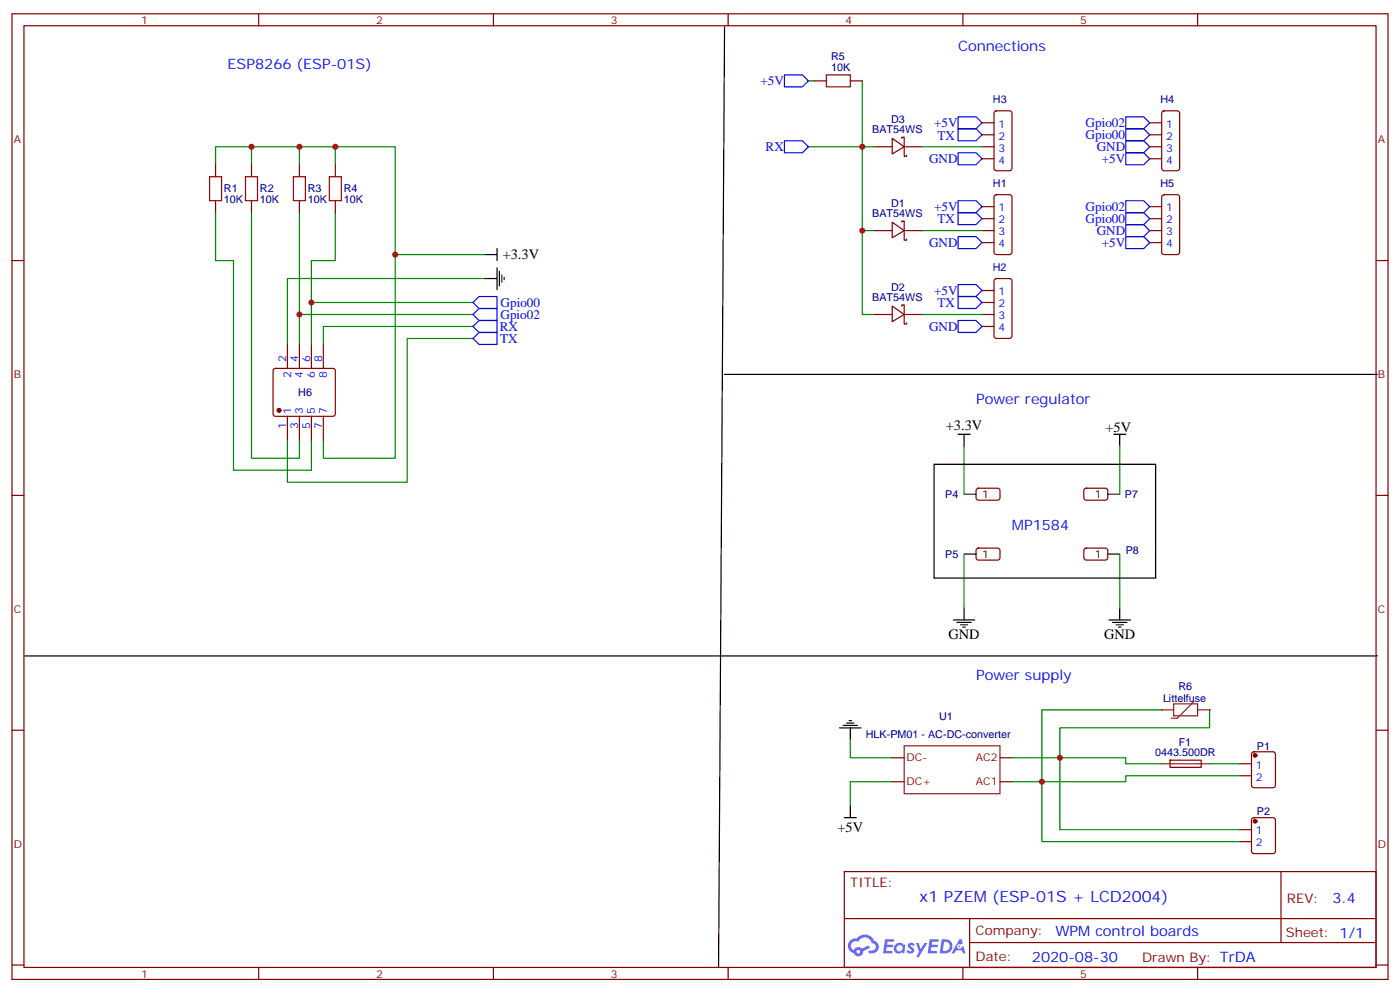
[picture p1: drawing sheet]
<svg xmlns="http://www.w3.org/2000/svg" width="412mm" height="292mm" viewBox="0 0 412 292" stroke-linecap="round" stroke-linejoin="round" font-family="sans-serif">
<g fill="none" stroke="#870000" stroke-width=".35">
<path d="M3.5 4.1h405.4v284.3h-405.4zM7.1 7.6h398.2v277.3h-398.2zM76.2 4.1v3.5M145.3 4.1v3.5M214.5 4.1v3.5M283.6 4.1v3.5M352.8 4.1v3.5M3.5 76.7h3.6M405.3 76.7h3.6M3.5 145.9h3.6M405.3 145.9h3.6M3.5 215h3.6"/>
<path d="M405.3 215h3.6M248.7 256.6h156.6v28.3h-156.6zM377.3 256.7v20.8M248.7 270.5h156.5M285.6 277.5h119.6M285.6 270.5v14.1M3.5 284.2h3.6M76.2 284.9v3.5M145.3 284.9v3.5M214.5 284.9v3.5M283.6 284.9v3.5M352.8 284.9v3.5"/>
<path d="M405.3 284.2h3.6"/>
</g>
<g fill="#5487ff">
<path d="M267.7 277.8a1.22 1.22 0 0 1 1.7 .3l-.4 .6a.47 .47 0 0 0-.3-.4 .47 .47 0 0 0-.5 .1l.1 .3a1.14 1.14 0 0 1 .8 1.7 1.14 1.14 0 0 1-1.9 0l-.2-.2 .5-.5 .7 .4a.29 .29 0 0 0 .3-.2 .29 .29 0 0 0-.2-.4 1.04 1.04 0 0 1-.6-1.7z"/>
<path d="M260.7 276.6h2.4l.3 .2-.2 .5h-1.8l-.1 .9h1.5l.3 .3-.3 .4h-1.6l-.2 1.1 1.7 .1 .2 .3-.2 .3h-2.6z"/>
<path d="M273.8 276.6h2.4l.3 .2-.1 .5h-1.8l-.2 .9h1.6l.3 .3-.4 .4h-1.6l-.1 1.1 1.7 .1 .2 .3-.2 .3h-2.6z"/>
<path d="M282.6 276.6h.7l.3 1.2-.6 .3a.69 .69 0 0 0-1 .3 .69 .69 0 0 0 .4 1 .69 .69 0 0 0 .9-.6l.5-.3 .6 2.2h-.8l-.2-.9h-1.8l-.5 .9h-.8z"/>
<path d="M269.8 277.7h.8l.6 1.8 1.1-1.8h.9l-2.6 4.1h-.8l.9-1.5z"/>
<path d="M277.4 276.6l-.6 4.1h1.3a2.11 2.11 0 0 0 2.5-2.1 2.11 2.11 0 0 0-2.5-2zM278.1 277.3a1.39 1.39 0 0 1 1.7 1.4 1.39 1.39 0 0 1-1.8 1.3h-.3z"/>
<path d="M263.7 278.2a1.54 1.54 0 0 0-.1 2.1 1.54 1.54 0 0 0 2.2 .2l.6 .2 .3-2.3-.2-.2-.4-.1a1.49 1.49 0 0 0-2.4 .1zM264 279.2a.94 .94 0 0 1 1.8 0 .94 .94 0 0 1-1.8 0z"/>
<path d="M250.4 276.9a2.18 2.18 0 0 0 1.1 3.8 1.44 1.44 0 0 0 1.6 .9 1.44 1.44 0 0 0 1.2-1.5l2-1-.5-.7-1.9 .9a1.47 1.47 0 0 0-2.4 .5 1.39 1.39 0 0 1-.7-2 1.39 1.39 0 0 1 2-.4 2.12 2.12 0 0 1 2.2-1.3 2.12 2.12 0 0 1 1.9 1.6 1.14 1.14 0 0 1 1.1 1.5 1.14 1.14 0 0 1-1.7 .7 .43 .43 0 0 0-.5 .3 .43 .43 0 0 0 .4 .5 1.98 1.98 0 0 0 2.5-1.2 1.98 1.98 0 0 0-1.2-2.5 3.1 3.1 0 0 0-5.3-.7l-.9 .1zM252.3 280.2a.55 .55 0 0 1 1.1 0 .55 .55 0 0 1-1.1 0z"/>
<circle cx="282.6" cy="278.7" r=".26"/>
</g>
<g fill="none" stroke="#008700" stroke-width=".35">
<path d="M238.1 23.8h1.8M254 23.8v44.1h3.5M63.5 48.5v-5.3h52.9v31.8h26.5M74.1 43.2v5.3M88.2 43.2v5.3M98.8 43.2v5.3M238.1 43.2h15.9M271.6 43.2h17.7M63.5 62.6v14.1h5.3v61.8h22.9v-8.9M74.1 62.6v72.3h14.1v-5.3M88.2 62.6v38.8M98.8 62.6v14.1h-7.1v24.7"/>
<path d="M116.4 75v59.9h-21.2v-5.3M254 67.9v24.7h3.5M271.6 67.9h17.7M88.2 92.6h51.1M91.7 89.1h47.6M139.3 96.1h-44.1v5.3M139.3 99.7h-19.4v42.3h-35.2v-12.4M142.9 82h-58.2v19.4M271.6 92.6h17.7M284 131.4v14.1M329.8 131.4v14.1M284 163.2v15.8"/>
<path d="M329.8 163.2v15.8M250.5 217.8v5.3h12.3M342.2 209h-35.3v38.8h58.2M356.3 209v5.3h-44.1v30h52.9M262.8 230.2h-12.3v7M298.1 223.1h33.5v1.8h10.6M365.1 228.4h-33.5v1.8h-33.5"/>
</g>
<g fill="#870000" stroke="#870000" stroke-width=".35">
<circle cx="82.2" cy="120.8" r=".53"/>
<circle cx="369.7" cy="222.4" r=".53"/>
<circle cx="369.7" cy="241.8" r=".53"/>
</g>
<g fill="none" stroke="#870000" stroke-width=".35">
<path d="M289.3 36.2h3.5M289.3 39.7h3.5M293 32.8l.5-.2h3.9l.6 .5 .1 16.5-.5 .6-4.1 .1-.6-.5-.1-16.5zM338.7 36.2h3.5M338.7 39.7h3.5M342.4 32.8l.5-.2h3.9l.6 .5 .1 16.5-.5 .6-4.1 .1-.7-.5v-16.5zM289.3 43.2h3.5M289.3 46.7h3.5M293 57.5l.5-.2h3.9l.6 .5 .1 16.5-.5 .6-4.1 .1-.6-.5-.1-16.5zM338.7 43.2h3.5M338.7 46.7h3.5M342.4 57.5l.5-.2h3.9l.6 .5 .1 16.5-.5 .6-4.1 .1-.7-.5v-16.5z"/>
<path d="M289.3 60.9h3.5M289.3 64.4h3.5M289.3 67.9h3.5M289.3 71.4h3.5M338.7 60.9h3.5M338.7 64.4h3.5M338.7 67.9h3.5M338.7 71.4h3.5M289.3 85.5h3.5M289.3 89.1h3.5M289.3 92.6h3.5M289.3 96.1h3.5"/>
<path d="M293 82.2l.5-.2h3.9l.6 .5 .1 16.5-.5 .6-4.1 .1-.6-.5-.1-16.5zM80.7 108.7l.4-.2h17l.5 .2 .2 .5v12.7l-.3 .5-.4 .2h-17l-.5-.2-.2-.5v-12.7zM84.7 101.4v7.1M88.2 101.4v7.1M91.7 101.4v7.1M95.2 101.4v7.1M84.7 122.6v7M88.2 122.6v7M91.7 122.6v7M95.2 122.6v7M287.7 144l.5-.2h5.9l.5 .7-.1 2.4-.6 .4-6-.1-.4-.6v-2.1zM319.5 144l.5-.2h5.9l.4 .7v2.4l-.7 .4-5.9-.1-.4-.6v-2.1z"/>
<path d="M287.7 161.6l.5-.2 5.9 .1 .5 .6-.1 2.4-.6 .4h-6l-.4-.7v-2.1zM319.5 161.6l.5-.2 5.9 .1 .4 .6v2.4l-.7 .4h-5.9l-.4-.7v-2.1zM262.8 230.2h3.5M262.8 223.1h3.5M294.6 230.2h3.5M294.6 223.1h3.5M365.1 224.9h3.6M365.1 228.4h3.6M368.9 221.6l.5-.2h5.6l.7 .4v9.4l-.5 .7-5.8 .1-.7-.5v-9.4zM365.1 244.3h3.6M365.1 247.8h3.6M368.9 241l.5-.2h5.6l.7 .4v9.4l-.5 .7-5.8 .1-.7-.5v-9.4z"/>
</g>
<g fill="none" stroke="#00f" stroke-width=".35">
<path d="M231.1 22h5.3l1.7 1.8-1.7 1.8h-5.3zM282.2 34.4h5.3l1.8 1.8-1.8 1.7h-5.3zM331.6 37.9h5.3l1.8 1.8-1.8 1.8h-5.3zM331.6 34.4h5.3l1.8 1.8-1.8 1.7h-5.3zM282.2 45h5.3l1.8 1.7-1.8 1.8h-5.3zM282.2 59.1h5.3l1.8 1.8-1.8 1.7h-5.3zM331.6 45h5.3l1.8 1.7-1.8 1.8h-5.3zM331.6 41.5h5.3l1.8 1.7-1.8 1.8h-5.3zM282.2 69.7h5.3l1.8 1.7-1.8 1.8h-5.3zM139.3 92.6l1.8-1.8h5.3v3.6h-5.3zM139.3 96.1l1.8-1.7h5.3v3.5h-5.3zM139.3 99.7l1.8-1.8h5.3v3.5h-5.3z"/>
<path d="M141.1 87.3h5.3v3.5h-5.3l-1.8-1.7zM282.2 94.4h5.3l1.8 1.7-1.8 1.8h-5.3zM282.2 83.8h5.3l1.8 1.7-1.8 1.8h-5.3z"/>
</g>
<g fill="none" stroke="#000" stroke-width=".35">
<path d="M213.4 7.9l-1.7 277M142.9 75h3.5M146.4 73.2v3.5M146.4 78.8v6.4M147.1 79.9v4.2M142.9 82h3.5M147.8 81v2.1M148.5 81.7v.7M213.4 110.2h192.3M275.2 136.7h65.2v33.5h-65.2zM282.2 127.9h3.6M284 127.9v3.5"/>
<path d="M328.1 127.9h3.5M329.8 127.9v3.5M284 145.5h3.5M326.3 145.5h3.5M284 179v3.6M284 163.2h3.5M326.3 163.2h3.5M329.8 179v3.6M7.1 193.1h398.6M280.8 182.6h6.4M281.9 183.3h4.2M282.9 184h2.1"/>
<path d="M283.6 184.7h.7M326.7 182.6h6.3M327.7 183.3h4.3M328.8 184h2.1M329.5 184.7h.7M247.3 214.3h6.3M248.4 213.6h4.2M249.4 212.9h2.1M250.1 212.2h.7M250.5 214.3v3.5M250.5 237.2v3.6M248.7 240.8h3.5"/>
</g>
<path d="M266.3 219.6h28.3v14.1h-28.3zM342.2 209h3.5M351.7 206.6l-4.9 4.9h-1.8M352.8 209h3.5" fill="none" stroke="#8c2424" stroke-width=".35"/>
<g fill="#8c2424">
<circle cx="356.3" cy="209" r=".18"/>
<circle cx="342.2" cy="209" r=".18"/>
</g>
<path d="M345.7 207.3h7.1v3.5h-7.1z" fill="none" stroke="#903" stroke-width=".35"/>
<path d="M342.2 224.9h14.1" fill="none" stroke="#8c2424" stroke-width=".35"/>
<g fill="none" stroke="#870000" stroke-width=".35">
<path d="M239.9 23.8h3.5M250.5 23.8h3.5M63.5 48.5v3.5M63.5 59.1v3.5M74.1 48.5v3.5M74.1 59.1v3.5M88.2 48.5v3.5M88.2 59.1v3.5M98.8 48.5v3.5M98.8 59.1v3.5M257.5 43.2h5.3M262.8 40.7l3.5 2.5-3.5 2.1z"/>
<path d="M265.6 40.7v-.3h.7v5.6h.8v-.3M266.3 43.2h5.3M257.5 67.9h5.3M262.8 65.4l3.5 2.5-3.5 2.1zM265.6 65.4v-.3h.7v5.6h.8v-.3M266.3 67.9h5.3M257.5 92.6h5.3M262.8 90.1l3.5 2.5-3.5 2.1zM265.6 90.1v-.3h.7v5.6h.8v-.3M266.3 92.6h5.3M344.7 223.8h9.1v2.1l-9.1 .1z"/>
</g>
<path d="M254 43.2h3.5M356.3 224.9h8.8" fill="none" stroke="#008700" stroke-width=".35"/>
<path d="M282.2 37.9h5.3l1.8 1.8-1.8 1.8h-5.3zM231.1 41.5h5.3l1.7 1.7-1.7 1.8h-5.3zM331.6 59.1h5.3l1.8 1.8-1.8 1.7h-5.3zM282.2 62.6h5.3l1.8 1.8-1.8 1.7h-5.3zM331.6 66.1h5.3l1.8 1.8-1.8 1.8h-5.3zM331.6 62.6h5.3l1.8 1.8-1.8 1.7h-5.3zM331.6 69.7h5.3l1.8 1.7-1.8 1.8h-5.3zM282.2 87.3h5.3l1.8 1.8-1.8 1.7h-5.3z" fill="none" stroke="#00f" stroke-width=".35"/>
<path d="M243.4 22h7.1v3.6h-7.1zM61.7 52h3.6v7.1h-3.6zM72.3 52h3.5v7.1h-3.5zM86.4 52h3.6v7.1h-3.6zM97 52h3.5v7.1h-3.5z" fill="none" stroke="#a10000" stroke-width=".35"/>
<g fill="#c00">
<circle cx="91.7" cy="89.1" r=".88"/>
<circle cx="88.2" cy="92.6" r=".88"/>
<circle cx="116.4" cy="75" r=".88"/>
<circle cx="98.8" cy="43.2" r=".88"/>
<circle cx="88.2" cy="43.2" r=".88"/>
<circle cx="74.1" cy="43.2" r=".88"/>
<circle cx="254" cy="67.9" r=".88"/>
<circle cx="312.2" cy="223.1" r=".88"/>
<circle cx="306.9" cy="230.2" r=".88"/>
<circle cx="254" cy="43.2" r=".88"/>
</g>
<text font-size="4.6" fill="#00f" x="270.8" y="265.7">x1 PZEM (ESP-01S + LCD2004)</text>
<g font-size="4.2" fill="#00f">
<text x="282.2" y="15">Connections</text>
<text x="67" y="20.3">ESP8266 (ESP-01S)</text>
<text x="287.5" y="119.1">Power regulator</text>
<text x="298.1" y="156.1">MP1584</text>
<text x="287.5" y="200.2">Power supply</text>
<text x="392.5" y="265.9">3.4</text>
<text x="310.9" y="275.5">WPM control boards</text>
<text x="304" y="283.3">2020-08-30</text>
</g>
<g font-size="4.2">
<text x="148.1" y="76.4">+3.3V</text>
<text x="278.6" y="126.7">+3.3V</text>
<text x="325.6" y="127.2">+5V</text>
<text x="279.4" y="188.2">GND</text>
<text x="325.3" y="188.2">GND</text>
<text x="246.7" y="244.8">+5V</text>
</g>
<g font-size="3.9" fill="#00f">
<text x="224" y="25.1">+5V</text>
<text x="275.1" y="37.4">+5V</text>
<text x="276.2" y="41.2">TX</text>
<text x="319.8" y="41">Gpio00</text>
<text x="319.8" y="37.4">Gpio02</text>
<text x="225.5" y="44.5">RX</text>
<text x="323" y="44.5">GND</text>
<text x="273.7" y="48">GND</text>
<text x="324.5" y="48">+5V</text>
<text x="275.1" y="62.1">+5V</text>
<text x="276.2" y="65.6">TX</text>
<text x="319.8" y="62.1">Gpio02</text>
<text x="319.8" y="65.7">Gpio00</text>
<text x="323" y="69.2">GND</text>
<text x="273.7" y="72.7">GND</text>
<text x="324.5" y="72.7">+5V</text>
<text x="275.1" y="86.8">+5V</text>
<text x="147.4" y="93.8">Gpio02</text>
<text x="147.5" y="90.3">Gpio00</text>
<text x="276.2" y="90.3">TX</text>
<text x="147.2" y="97.4">RX</text>
<text x="147.3" y="100.9">TX</text>
<text x="273.7" y="97.4">GND</text>
</g>
<g font-size="3.9" fill="#800">
<text x="250.5" y="261.2">TITLE:</text>
<text x="379.1" y="265.9">REV:</text>
<text x="287.4" y="275.4">Company:</text>
<text x="378.7" y="276">Sheet: 1/1</text>
<text x="287.4" y="283.1">Date:</text>
<text x="336.4" y="283.2">Drawn By: TrDA</text>
</g>
<g font-size="3.2" fill="#800">
<text x="41.6" y="7.1">1</text>
<text x="110.8" y="7.1">2</text>
<text x="179.9" y="7.1">3</text>
<text x="249.1" y="7.1">4</text>
<text x="318.2" y="7.1">5</text>
<text x="4.1" y="42.2">A</text>
<text x="405.9" y="42.2">A</text>
<text x="4.1" y="111.3">B</text>
<text x="405.9" y="111.3">B</text>
<text x="4.1" y="180.4">C</text>
<text x="405.9" y="180.4">C</text>
<text x="267.1" y="224.2">DC-</text>
<text x="287.5" y="224.2">AC2</text>
<text x="267.1" y="231.2">DC+</text>
<text x="287.5" y="231.2">AC1</text>
<text x="4.1" y="249.6">D</text>
<text x="405.9" y="249.6">D</text>
<text x="41.6" y="287.9">1</text>
<text x="110.8" y="287.9">2</text>
<text x="179.9" y="287.9">3</text>
<text x="249.1" y="287.9">4</text>
<text x="318.2" y="287.9">5</text>
</g>
<g font-size="3.2" fill="#000080">
<text x="244.8" y="17.8">R5</text>
<text x="244.8" y="21">10K</text>
<text x="292.5" y="30.3">H3</text>
<text x="341.9" y="30.3">H4</text>
<text x="256.9" y="39.1">BAT54WS</text>
<text x="262.5" y="36.2">D3</text>
<text x="66" y="59.9">10K</text>
<text x="66" y="56.7">R1</text>
<text x="76.6" y="59.9">10K</text>
<text x="76.6" y="56.7">R2</text>
<text x="90.7" y="59.9">10K</text>
<text x="90.7" y="56.7">R3</text>
<text x="101.2" y="59.9">10K</text>
<text x="101.3" y="56.7">R4</text>
<text x="292.5" y="55">H1</text>
<text x="341.9" y="55">H5</text>
<text x="256.9" y="63.8">BAT54WS</text>
<text x="262.5" y="60.9">D1</text>
<text x="292.5" y="79.7">H2</text>
<text x="256.9" y="88.5">BAT54WS</text>
<text x="262.5" y="85.6">D2</text>
<text x="87.9" y="116.7">H6</text>
<text x="278.4" y="146.7">P4</text>
<text x="331.4" y="146.7">P7</text>
<text x="278.4" y="164.3">P5</text>
<text x="331.6" y="163.2">P8</text>
<text x="347.2" y="203.1">R6</text>
<text x="342.6" y="206.7">Littelfuse</text>
<text x="276.6" y="212">U1</text>
<text x="255" y="217.3">HLK-PM01 - AC-DC-converter</text>
<text x="347.2" y="219.6">F1</text>
<text x="370.2" y="220.7">P1</text>
<text x="340.3" y="222.5">0443.500DR</text>
<text x="370.2" y="240.1">P2</text>
</g>
<g font-size="3.2" fill="#00f">
<text x="294.1" y="37.6">1</text>
<text x="294.1" y="41.1">2</text>
<text x="343.5" y="37.6">1</text>
<text x="343.5" y="41.1">2</text>
<text x="294.1" y="44.6">3</text>
<text x="343.5" y="44.6">3</text>
<text x="294.1" y="48.2">4</text>
<text x="343.5" y="48.2">4</text>
<text x="294.1" y="62.3">1</text>
<text x="294.1" y="65.8">2</text>
<text x="343.5" y="62.3">1</text>
<text x="343.5" y="65.8">2</text>
<text x="294.1" y="69.3">3</text>
<text x="343.5" y="69.3">3</text>
<text x="294.1" y="72.8">4</text>
<text x="343.5" y="72.8">4</text>
<text x="294.1" y="87">1</text>
<text x="294.1" y="90.5">2</text>
<text x="294.1" y="94">3</text>
<text x="294.1" y="97.5">4</text>
<text x="84.3" y="106.7" transform="rotate(-90 84.3 106.7)">2</text>
<text x="87.8" y="106.7" transform="rotate(-90 87.8 106.7)">4</text>
<text x="91.4" y="106.7" transform="rotate(-90 91.4 106.7)">6</text>
<text x="94.9" y="106.7" transform="rotate(-90 94.9 106.7)">8</text>
<text x="85.7" y="111.2" transform="rotate(-90 85.7 111.2)">2</text>
<text x="89.3" y="111.2" transform="rotate(-90 89.3 111.2)">4</text>
<text x="92.8" y="111.2" transform="rotate(-90 92.8 111.2)">6</text>
<text x="96.3" y="111.2" transform="rotate(-90 96.3 111.2)">8</text>
<text x="85.7" y="121.9" transform="rotate(-90 85.7 121.9)">1</text>
<text x="89.3" y="121.9" transform="rotate(-90 89.3 121.9)">3</text>
<text x="92.8" y="121.9" transform="rotate(-90 92.8 121.9)">5</text>
<text x="96.3" y="121.9" transform="rotate(-90 96.3 121.9)">7</text>
<text x="84.3" y="126.4" transform="rotate(-90 84.3 126.4)">1</text>
<text x="87.8" y="126.4" transform="rotate(-90 87.8 126.4)">3</text>
<text x="91.4" y="126.4" transform="rotate(-90 91.4 126.4)">5</text>
<text x="94.9" y="126.4" transform="rotate(-90 94.9 126.4)">7</text>
<text x="370" y="226.3">1</text>
<text x="370" y="229.8">2</text>
<text x="370" y="245.7">1</text>
<text x="370" y="249.2">2</text>
</g>
<g font-size="3.2">
<text x="289.3" y="146.6">1</text>
<text x="322.5" y="146.6">1</text>
<text x="289.3" y="164.2">1</text>
<text x="322.5" y="164.2">1</text>
</g>
</svg>
